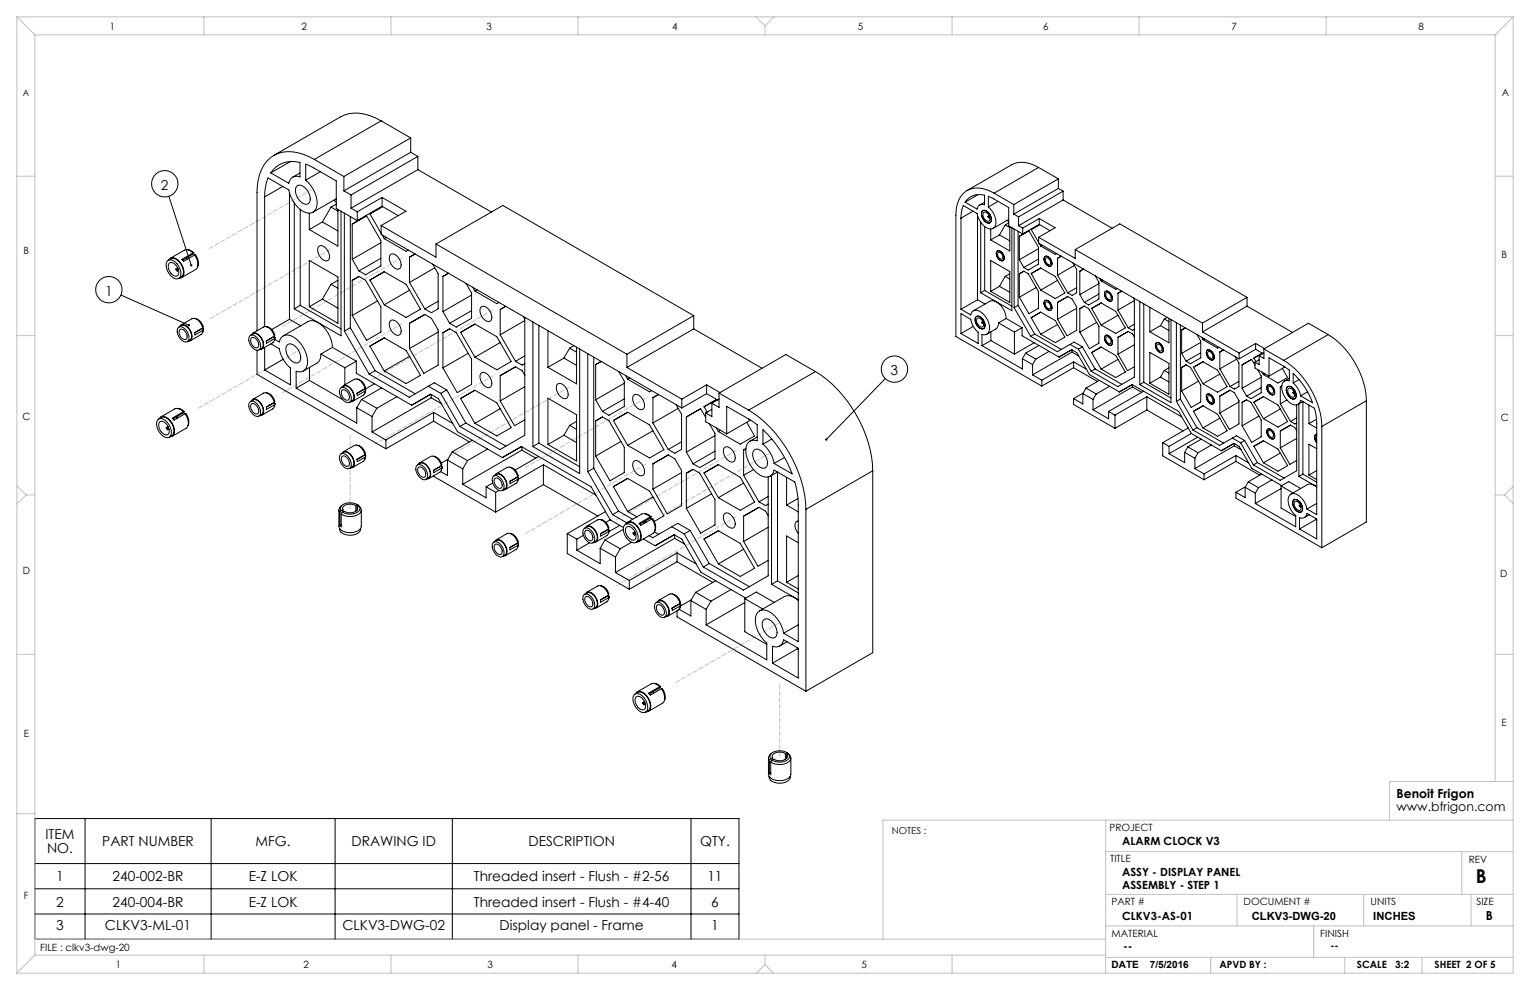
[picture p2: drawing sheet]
<svg xmlns="http://www.w3.org/2000/svg" width="432mm" height="279mm" viewBox="0 0 432 279" stroke-linecap="round" stroke-linejoin="round" font-family="sans-serif">
<g fill="none" stroke="#000" stroke-width=".28">
<path d="M107.6 34.1a11.4 11.4 0 0 0-11.5-1.1l-18.8 10.9M107.6 34.1l-18.9 10.9M107.6 34.1l8.3 4.8M115.9 38.9l-18.8 10.9M115.9 38.9v4.1M47.6 55.4l6.4 19.5M74.7 55.6v36.6M77.1 47.9a7.3 7.3 0 0 1 7.6-2.1v4.1a2.22 2.22 0 0 0-3.2 1.8l-5.1-2.9zM79.8 52.6l-5.1 3M81.7 54.4v35.7M82 45.6l-5.6 3.2M83 57.3v29.9"/>
<path d="M83.8 52.5a2.39 2.39 0 0 1 3.1 1.5 2.61 2.61 0 0 1 0 3.6 2.85 2.85 0 0 1-3.1-2.1 2.82 2.82 0 0 1 0-3zM84.7 48.8l-2.1 1.2M84.7 59.1v27.1M86.3 50.8v-4.5l2.1 1 6.5 3.8v7.7l5.9 3.5M86.3 50.8a8.1 8.1 0 0 1 2.9 8.1 2.4 2.4 0 0 1-3.7 .7 9 9 0 0 1-4-6l-5.8-3.4a13.8 13.8 0 0 0-1 5.4M88.7 45a11.4 11.4 0 0 0-11.4-1.1 11.4 11.4 0 0 0-4.8 10.4v39.1M88.7 45l8.4 4.8M90.4 48.5l-4.1 2.3M93.4 58.5l-2.4 4.2M93.4 58.5l2 1.1M94.1 56.5l.8 .5M94.9 56.1l-6.6 3.8"/>
<path d="M94.9 57.6l-1.5 .9M95.4 59.1v10.4l-8.1-4.7M96.2 59.6v35.2l-6.4-3.8M97.1 49.8v4.1M97.1 53.9l2 1.1M99.1 58.8l1.7 1M99.1 55v3.8M100.8 59.8v2.5M107.8 55.7l-7 4.1M107.8 55.7l6.8 3.9-7 4.1M107.8 55.7v2.5M107.8 58.2l-7 4.1"/>
<path d="M107.8 58.2l4.6 2.7M108 58.3l-3.6 2.1 3.2 5.4M115.9 43l2 1.1M115.9 43l-18.8 10.9M117.9 47.9l20.8 11.9M117.9 47.9l-18.8 10.9M117.9 44.1l-18.8 10.9M117.9 44.1v3.8M272.8 56.4a4.9 4.9 0 0 1 5.1-1.3v2.7a1.48 1.48 0 0 0-2.1 1.2l-3.4-1.9zM274.6 59.6l-3.4 2M276.1 54.9l-3.7 2.2M277.3 59.5a2.17 2.17 0 0 1 2.5 2.5 .97 .97 0 0 1-.7 1 .97 .97 0 0 1-1.2-.6l-.8-1.3a1.48 1.48 0 0 1 .2-1.6z"/>
<path d="M277.3 59.5a2.19 2.19 0 0 1 2.5 2.5 .97 .97 0 0 1-.8 1 .97 .97 0 0 1-1.1-.6l-.8-1.4a1.43 1.43 0 0 1 .2-1.5zM277.5 59.4h-.1M277.9 57.1l-1.4 .8M278.9 58.4v-3l5.8 3.2v5.2l3.9 2.2M278.9 58.4a4.8 4.8 0 0 1 1.7 5.8 1.96 1.96 0 0 1-2.7-.3l-1.4-1.6-.7-2-3.9-2.3-.5 1.7-.2 1.9M280.5 54.5a7.3 7.3 0 0 0-8.3-.2 8 8 0 0 0-2.4 6.4v34.3l24.2 14M280.5 54.5l5.6 3.2M281.7 56.8l-2.8 1.6M286.1 57.7v2.7M293.1 47.3a7.6 7.6 0 0 0-7.6-.8l-12.6 7.3M293.1 47.3l5.6 3.2M293.1 47.3l-12.6 7.2"/>
<path d="M298.7 53.2l1.3 .8M298.7 50.5l-12.6 7.2M298.7 53.2l-12.6 7.2M298.7 50.5v2.7M300 56.4l-12.5 7.3M300 56.4l13.9 8M300 54l-12.5 7.2M300 54v2.4M47.4 73.5a2.44 2.44 0 0 1 3 1.6 2.55 2.55 0 0 1 0 3.5 2.91 2.91 0 0 1-3.1-2 2.75 2.75 0 0 1 .1-3.1zM47.5 73.4a2.04 2.04 0 0 1 3.2 .6 3.5 3.5 0 0 1 .8 3.9l-1 .7M47.7 73.3a1.52 1.52 0 0 1 2.5 .1 4.3 4.3 0 0 1 1.5 4.6l-.4 .3-.7 .2M47.7 74.3a1.83 1.83 0 0 1 2.5 1.5 1.44 1.44 0 0 1-.5 2.2 2.76 2.76 0 0 1-2-3.7z"/>
<path d="M50.1 75.6l-.5 .3 .4 .6 .4-.2M50.3 75.9l-.6 .3M52.6 72.8l.1 .4M53 70.5l1.2 .4 .5 .5M54.4 71.4a2.17 2.17 0 0 0-2.4-.8l-3.9 2.3M54.4 71.4l-3.1 1.8 .5 .6 3.1-1.8M54.7 71.4l-.2 .3-3 1.7M54.7 71.4h-.3M54.9 72a3.1 3.1 0 0 1 .3 4.1l-3.9 2.2M54.9 72l.3-.1a3.3 3.3 0 0 1 .6 3.4M87.3 73.5l8.1 4.7v13l-8.1-4.6zM87.3 60.2v4.6"/>
<path d="M90.1 69.4a2.26 2.26 0 0 1 2.6 1.8 1.83 1.83 0 0 1-.3 2.4 2.98 2.98 0 0 1-2.6-3.8zM91 62.7l-3.7 2.1M91 62.7l4.4 2.5M95.4 79.1l-2 1.1M97.2 60.2v33.2M98.9 61.1v31.4M99.4 73.2v-10l4.1-2.3 4 7v7.1l-4.3 2.5-1.9-1M99.4 79.1l1.9-1.1 1.9 1.1 4.3 7.5v7.1l-4 2.3-4.1-7zM99.4 73.2l1.9 3.3M104.4 79l4-2.3 6.2 3.6 4.1 7-4.1 2.3-6.2-3.6zM107.5 68.5l-8.1 4.7M107.5 72.9l-6.2 3.6"/>
<path d="M107.6 63.7l15.4 8.9v-3.7M107.6 63.7v2.4l84.8 49M107.8 66.3l.6 1.1M108.4 67.4l6.2 3.5 .6-.3M109.1 67l-.7 .4M110.3 71.8a2.26 2.26 0 0 1 2.6 1.7 1.83 1.83 0 0 1-.3 2.4 2.98 2.98 0 0 1-2.6-3.8zM115.6 79.7l4.3 7.5M117.1 71.7l-1.5 .9v7.1M122.1 74.5l1.6 2.7v10l-1.9 1.1-1.9-1.1M122.7 75.6l-7.1 4.1M123 68.9l53.9 31.1M123 68.9l18.9-10.9 53.9 31.1"/>
<path d="M126.6 77.1l-1.6 .9v9.9M131.5 80l1.6 2.7v7.1l-4.3 2.5-1.9-1.1M271.2 61.6v25.7M275.9 60.8v23.8M276.8 62.7v19.9M277.6 60a1.55 1.55 0 0 1 1.7 2.2 1.01 1.01 0 0 1-1.6-.7l-.3-.8zM277.9 63.9v18.1M279.2 60.9l-.4 .2 .3 .4 .2-.2M279.4 62.8v.1M279.6 73.5l5.4 3.1v8.7l-5.4-3.1zM279.6 64.6v3.1M281.5 70.8a1.88 1.88 0 0 1 1.7 2.6 1.7 1.7 0 0 1-2-2.1z"/>
<path d="M281.7 71.2a1.2 1.2 0 0 1 1.2 .7 1.2 1.2 0 0 1-.2 1.3 1.31 1.31 0 0 1-1-2zM282.1 66.3l-2.5 1.4M282.1 66.3l2.9 1.7M283.7 63.5l-1.6 2.8M283.7 63.5l1.3 .7M283.7 78l-1.6 2.8M283.7 78l1.3 .8M284.2 62.2l.5 .3M284.7 61.9l-4.4 2.6M284.7 62.9l-1 .6M285 63.9v6.9l-5.4-3.1M285 77.3l-1.3 .7"/>
<path d="M285.6 64.3v23.4l-8.8-5.1M286.1 60.4l1.4 .8M286.2 64.6v22.2M287.3 65.3v20.9M287.5 63.7l1.1 .7M287.5 61.2v2.5M287.7 77.3l1.3-.8 1.2 .8 2.9 4.9v4.8l-2.7 1.6-2.7-4.7zM287.7 73.3v-6.6l2.7-1.6 2.7 4.7v4.8l-2.9 1.6-1.2-.7M287.7 73.3l1.3 2.2M288.6 64.4v1.6M291 77.2l2.7-1.5 4.1 2.3 2.7 4.7-2.7 1.6-4.1-2.4zM293.1 70.2l-5.4 3.1"/>
<path d="M293.1 73.1l-4.1 2.4M293.1 67v1.6l56.6 32.7M293.1 67l10.3 5.9v-2.5M293.3 63.3l3.1 1.8M293.3 61.7l-4.7 2.7M293.3 61.7l4.5 2.6-4.7 2.7M293.3 61.7v1.6M293.3 63.3l-4.7 2.7M293.3 68.7l.4 .7M293.4 63.4l-2.4 1.4 2.1 3.6M293.7 69.4l4.1 2.4 .4-.2M294.1 69.2l-.4 .2"/>
<path d="M294.9 72.4a1.88 1.88 0 0 1 1.8 2.6 1.7 1.7 0 0 1-2-2.1zM295.2 72.8a1.2 1.2 0 0 1 1.1 .6 1.2 1.2 0 0 1-.1 1.3 1.31 1.31 0 0 1-1-1.9zM298.5 77.7l2.8 5M298.5 79.1l-4.8 2.8M299.5 72.3l-1 .6v4.8M302.8 74.2l1.1 1.8v6.6l-1.3 .8-1.3-.7M303.2 74.9l-4.7 2.8M303.4 70.4l36 20.8M303.4 70.4l12.6-7.2 35.9 20.7M305.8 75.9l-1.1 .6v6.7M309.1 77.8l1 1.8v4.8l-2.8 1.7-1.3-.7M310.4 78.6l.4 .7"/>
<path d="M310.8 79.3l4.1 2.4 .4-.3M311.2 79l-.4 .3M34.1 83.3l19.2 8.5M50.4 92.3a2.26 2.26 0 0 1 2.7 1.8 1.84 1.84 0 0 1-.4 2.4 2.98 2.98 0 0 1-2.5-3.8zM50.5 92.3a1.82 1.82 0 0 1 2.9 .7 2.05 2.05 0 0 1-.5 3.4M50.7 92.2a1.08 1.08 0 0 1 1.8-.3 3.4 3.4 0 0 1 1.4 4.1l-.8 .3M50.8 93a1.96 1.96 0 0 1 1.8 2.7 1.58 1.58 0 0 1-2-1.5l-.1-.5zM51.1 91.7l3.1-1.8a2.41 2.41 0 0 1 2.8 1.9l.2 .8M54.9 89.9a2.59 2.59 0 0 1 2.3 2.7M55.9 93.3h.1M57.2 92.6l-2.3 1.3 .1 .6 2.3-1.3M57.3 93.2l-.4 1.1-3.2 1.9"/>
<path d="M57.4 92.9l-.2 .9M57.4 92.9l-.4-.2-2 1.2M57.4 92.9l-.1 .3M70.6 94.7a2.26 2.26 0 0 1 2.7 1.7 1.84 1.84 0 0 1-.4 2.4 2.98 2.98 0 0 1-2.5-3.8zM70.7 94.6a1.82 1.82 0 0 1 3 .8 2.05 2.05 0 0 1-.6 3.4M70.9 94.5a1.08 1.08 0 0 1 1.8-.2 3.4 3.4 0 0 1 1.4 4l-.8 .3M71 95.3a1.96 1.96 0 0 1 1.8 2.7 1.57 1.57 0 0 1-2-1.5l-.1-.5zM71.3 94.1l3.1-1.8a2.41 2.41 0 0 1 2.8 1.8l.2 .8M72.5 98.9v6.8l36.4 21M74.7 98v6.4M75.2 92.2a2.59 2.59 0 0 1 2.2 2.7M76.1 95.6l.1 .1"/>
<path d="M76.5 97l2.3 1.4a9.3 9.3 0 0 0 3.2 5.5v4.7l-7.3-4.2M76.7 95.3h.1M77.4 94.9l-2.2 1.3v.7l2.3-1.3M77.5 95.6l-.4 1-3.2 1.9M77.5 95.8l1.3 .7a2.36 2.36 0 0 1 1.6-1.9 2.36 2.36 0 0 1 2.4 .5 8.1 8.1 0 0 1 3.7 8.6 2.15 2.15 0 0 1-2.9 1.1v4.7M77.6 95.2l-.2 .9M77.6 95.2l-.4-.1-2 1.1M77.6 95.2l-.1 .4M81.1 97.3a2.39 2.39 0 0 1 3.1 1.5 2.61 2.61 0 0 1 0 3.6 2.85 2.85 0 0 1-3.1-2.1 2.82 2.82 0 0 1 0-3zM81.7 90.1l3.2 1.8M81.7 90.1l-5 2.9M83 87.2l6.8 3.8"/>
<path d="M84.7 86.2l11.5 6.6M84.7 86.2l-1.7 1M89.8 91a8.9 8.9 0 0 1 4 7M89.8 91a2.93 2.93 0 0 0-2.9-.2l-7 4M90.6 99.9a2.93 2.93 0 0 1-1.2 2.6l-3.8 2.2M90.6 99.9l6.7 3.9M91 84.4l-3.7 2.2M91 84.4l4.4 2.6M93.4 80.2l-2.4 4.2M93.4 80.2l2 1.2M93.8 98l6.8 3.9M93.8 98l-3.2 1.9"/>
<path d="M97.2 93.4l7 12.2M98.9 92.5l7 12.1M98.9 92.5l-1.7 .9M104.4 97.7l4-2.3 6.2 3.5 4.1 7-4.1 2.4-6.2-3.6zM106.5 84.9l-7.1 4.1M110.3 90.4a2.26 2.26 0 0 1 2.6 1.8 1.83 1.83 0 0 1-.3 2.4 2.98 2.98 0 0 1-2.6-3.8zM115.6 91.2l4.3-2.5 1.9 1.1 1.9 3.3v9.9l-4.1 2.4-4-7zM115.6 81.9l-7.2 4.1M123.7 85l-3.8 2.2M123.7 93.7l-8.1 4.7M125 93.9l1.9-1.1 1.9 1.1 4.3 7.5v7.1l-4.1 2.3-4-7zM125 87.9l1.9 3.3"/>
<path d="M130 93.8l4-2.3 6.2 3.5 4.1 7-4.1 2.4-6.2-3.6zM132.1 99.7l-7.1 4.1M133.1 83.3l-8.1 4.6M133.1 87.7l-6.2 3.5M133.4 81.1l.6 1M134 82.1l6.2 3.6 .6-.4M134.6 81.8l-.6 .3M135.9 86.5a2.26 2.26 0 0 1 2.6 1.8 1.83 1.83 0 0 1-.3 2.4 2.98 2.98 0 0 1-2.6-3.8zM141.2 94.5l4.3 7.5M141.2 96.7l-7.2 4.1M142.7 86.4l-1.5 1v7.1M147.7 89.3l.4 .7"/>
<path d="M148.1 89.6v33.2l-7 4.1-11.3-6.5M148.1 90.5l-6.9 4M150.4 90.9v35.1M152.1 91.8v33.3M154.6 93.3v10.4M160.8 98.3l-1.6 2.8M160.8 98.3l1.9 1.1M162 97.6l-1.2 .7M162.7 98v10.3l-8.1-4.6M163.6 98.5v35.2l-13.2-7.7M165.9 99.8v33.3M176.9 100v3.7"/>
<path d="M195.8 92.8l-18.9 10.9M195.8 92.8l19.3 11.1M195.8 89.1l-18.9 10.9M195.8 89.1v3.7M271.2 87.3l2.8 1.6a1.74 1.74 0 0 1 1.3-1.4 1.74 1.74 0 0 1 1.8 .8 4.9 4.9 0 0 1 1.7 5.7 1.49 1.49 0 0 1-1.7 .4v3.2M271.2 88.5l2.8 1.6a6.2 6.2 0 0 0 2.1 3.7v3.1l-4.9-2.8zM274.7 87.7l4.7-2.7a2.88 2.88 0 0 1 3.4 1.6l.7 1.3 .5 2M274.7 92.1l-3.5 2M275.5 89.4a2.17 2.17 0 0 1 2.5 2.4 .97 .97 0 0 1-.7 1.1 .97 .97 0 0 1-1.2-.6l-.8-1.4a1.48 1.48 0 0 1 .2-1.5zM275.5 89.4a2.19 2.19 0 0 1 2.5 2.5 .97 .97 0 0 1-.8 1 .97 .97 0 0 1-1.1-.6l-.8-1.4a1.43 1.43 0 0 1 .2-1.5zM275.7 89.3h-.1M275.8 89.9a1.55 1.55 0 0 1 1.7 2.1 1.01 1.01 0 0 1-1.6-.6l-.3-.9z"/>
<path d="M275.9 84.6l2.1 1.2M275.9 84.6l-4.7 2.7M277.1 97.6l11.4 6.5v-2.9M277.4 90.8l-.4 .2 .3 .4 .3-.2M277.6 92.7h.1M277.9 82l7.7 4.4M277.9 82l-1.1 .6M279.6 96.1l6.7 3.8M279.6 96.1l-2.5 1.5M279.6 93.7v2.4M281.8 91.1l-.2 1-.4 .6-2.7 1.6M281.8 91.1l4.5 2.6"/>
<path d="M282.1 80.8l-2.5 1.4M282.1 80.8l2.9 1.7M284 89.9l4.5 2.6M284 89.9l-2.2 1.2M286.2 86.8l4.7 8.1M286.3 93.7v6.2M287.3 86.2l4.7 8.1M287.3 86.2l-1.1 .6M288.5 92.5v2.3l10.4 6 3.6-2.1 1.4 .8 3.6 6.2 8.4 4.9 3.6-2.1 13.1 7.6 3.6 6.2M288.5 92.5l-2.2 1.2M289.4 99.7l2.9 1.6M289.4 99.7l-.9 1.5"/>
<path d="M290.9 94.9l7.5 4.4 3.6-2.1M291 89.7l2.7-1.6 4.1 2.4 2.7 4.6-2.7 1.6-4.1-2.4zM291.9 96.7l-5.6 3.2M292 94.3l7.5 4.3M292 94.3l-1.1 .6M292.4 81.1l-4.7 2.8M293.2 97.5l-3.8 2.2M294.9 84.8a1.88 1.88 0 0 1 1.8 2.6 1.7 1.7 0 0 1-2-2.1zM295.2 85.2a1.2 1.2 0 0 1 1.1 .7 1.2 1.2 0 0 1-.1 1.3 1.31 1.31 0 0 1-1-2zM296.1 99.2l-3.8 2.1M298.5 85.4l2.8-1.7 1.3 .7 1.3 2.2v6.6l-2.7 1.6-2.7-4.7zM298.5 91.6l-4.8 2.7"/>
<path d="M302 97.2l2.3 1.3M302 97.2l1.1-.7 2.4 1.4M302.5 99.4l1.9 1.1M302.5 99.4l-11.1 6.4M302.5 98.7v.7M303.9 87l-5.4 3.1M303.9 81.2l-2.6 1.5M304.3 98.5l3.6 6.3M304.7 87.1l1.3-.7 1.3 .7 2.8 5v4.7l-2.7 1.6-2.7-4.7zM304.7 83.2l1.3 2.2M305.5 97.9l-1.2 .6M305.5 97.9l3.6 6.2"/>
<path d="M308.1 87.1l2.7-1.6 4.1 2.4 2.7 4.6-2.7 1.6-4.1-2.4zM308.1 99.5l2.7-1.6 4.1 2.4 2.7 4.7-2.7 1.5-4.1-2.3zM309.5 91l-4.8 2.7M310.1 80l-5.4 3.2M310.1 83l-4.1 2.4M312 82.2a1.88 1.88 0 0 1 1.8 2.6 1.7 1.7 0 0 1-2.1-2zM312 94.7a1.88 1.88 0 0 1 1.8 2.6 1.7 1.7 0 0 1-2.1-2.1zM312 82.2a1.88 1.88 0 0 1 1.8 2.6 1.7 1.7 0 0 1-2.1-2.1zM312.3 82.6a1.2 1.2 0 0 1 1.1 .7 1.2 1.2 0 0 1-.1 1.3 1.31 1.31 0 0 1-1-2zM312.3 95.1a1.2 1.2 0 0 1 1.1 .6 1.2 1.2 0 0 1-.1 1.3 1.31 1.31 0 0 1-1-1.9zM315.5 100l2.7 4.6 2-1.1M315.5 87.5l2.9 5"/>
<path d="M315.5 89l-4.7 2.7M316.6 82.2l-1.1 .6v4.7M318.4 92.5l1.2 .7 .6-.3M319.9 84.1l.3 .4M320.2 97.3l-4.7 2.7M320.2 84.2v22.2l-4.7 2.7-7.6-4.3M320.2 95.1l-.6-.8-1.2-.8-2.9 1.7v4.8M320.2 84.8l-4.7 2.7M320.2 91.5l-1.8 1M321.7 85.1v23.4M322.8 85.8v22.1M324.5 99.4l5.4 3.2v8.7l-5.4-3.1z"/>
<path d="M324.5 86.7v6.9M326.4 96.7a1.88 1.88 0 0 1 1.7 2.7 1.7 1.7 0 0 1-2-2.1zM326.6 97.2a1.2 1.2 0 0 1 1.2 .6 1.2 1.2 0 0 1-.2 1.3 1.31 1.31 0 0 1-1-1.9zM327.5 91.9l-3 1.7M327.5 91.9l2.4 1.4M328.6 90l-1.1 1.9M328.6 90l1.3 .8M329.4 89.6l-.8 .4M329.9 89.9v6.8l-5.4-3.1M330.5 90.2v23.4l-8.8-5.1M332 91.1v22.2M333.1 91.7v20.9"/>
<path d="M333.5 99.7l1.3 2.2M334.5 92.5l-1 .6v6.6M337.8 94.4l1.1 1.8v4.8l-2.9 1.7-1.2-.8M338.9 96.6l-5.4 3.1M338.9 99.6l-4.1 2.3M339.1 95.2l.4 .7M339.4 93.7l10.3 5.9M339.4 91.2v2.5M339.5 95.9l4.1 2.3 .4-.2M339.9 95.6l-.4 .3M340.7 98.8a1.88 1.88 0 0 1 1.8 2.6 1.7 1.7 0 0 1-2-2.1zM341 99.2a1.2 1.2 0 0 1 1.1 .7 1.2 1.2 0 0 1-.1 1.3 1.31 1.31 0 0 1-1-2z"/>
<path d="M345.3 98.7l-1 .6v4.8M349.7 99.6v1.7M351.9 86.4l-12.5 7.3M351.9 86.4l12.9 7.4M351.9 83.9l-12.5 7.3M351.9 83.9v2.5M354.4 96.9l-4.7 2.7M354.4 96.9l2.5 1.5M354.4 96.9v1.7M354.4 98.6l-4.7 2.7M354.4 98.6l2 1.2M356.3 99.7l-2.4 1.4 .6 1"/>
<path d="M356.7 98.5v2.7l-1.3-.8M356.7 98.5l5.6 3.2M356.7 99.6l-1.3 .8M374.8 94.4a23.8 23.8 0 0 1 10.8 18.7M374.8 94.4l-12.5 7.3M374.8 94.4l-5.5-3.2-12.6 7.3M44.7 118.3a2.44 2.44 0 0 1 3 1.6 2.55 2.55 0 0 1 0 3.5 2.91 2.91 0 0 1-3.1-2 2.75 2.75 0 0 1 .1-3.1zM44.8 118.2a2.04 2.04 0 0 1 3.2 .6 3.5 3.5 0 0 1 .8 3.9l-1 .7M45 118.1a1.52 1.52 0 0 1 2.5 .1 4.3 4.3 0 0 1 1.5 4.6l-.4 .3-.7 .2M45 119.1a1.83 1.83 0 0 1 2.5 1.5 1.44 1.44 0 0 1-.5 2.2 2.76 2.76 0 0 1-2-3.7zM49.9 117.6l.1 .4M50.3 115.3l1.2 .4 .5 .5"/>
<path d="M51.8 116.2a2.17 2.17 0 0 0-2.4-.8l-4 2.3M51.8 116.2l-3.2 1.8 .5 .6 3.1-1.8M52 116.2l-.2 .3-3 1.7M52 116.2h-.2M52.2 116.8a3.1 3.1 0 0 1 .3 4.1l-3.9 2.2M52.2 116.8l.3-.1a3.3 3.3 0 0 1 .6 3.4M70.6 113.3a2.26 2.26 0 0 1 2.7 1.8 1.84 1.84 0 0 1-.4 2.4 2.98 2.98 0 0 1-2.5-3.8zM70.7 113.3a1.82 1.82 0 0 1 3 .7 2.05 2.05 0 0 1-.6 3.4M70.9 113.2a1.08 1.08 0 0 1 1.8-.3 3.4 3.4 0 0 1 1.4 4.1l-.8 .3M71 114a1.96 1.96 0 0 1 1.8 2.7 1.57 1.57 0 0 1-2-1.5l-.1-.5zM71.3 112.7l3.1-1.8a2.41 2.41 0 0 1 2.8 1.9l.2 .8M75.2 110.9a2.59 2.59 0 0 1 2.2 2.7"/>
<path d="M76.1 114.3h.1M77.4 113.6l-2.2 1.3v.6l2.3-1.3M77.5 114.2l-.4 1.1-3.2 1.9M77.6 113.9l-.2 .9M77.6 113.9l-.4-.2-2 1.2M77.6 113.9l-.1 .3M79.9 101.4l-5.2 3M83.6 109.5l17.1 9.9v-4.3M87.4 107.4l9.3 5.4M87.4 107.4l-3.8 2.1M87.4 103.7v3.7M96.2 109.4a2.26 2.26 0 0 1 2.7 1.8 1.84 1.84 0 0 1-.4 2.4 2.98 2.98 0 0 1-2.5-3.8z"/>
<path d="M96.3 109.4a1.82 1.82 0 0 1 2.9 .7 2.05 2.05 0 0 1-.5 3.4M96.5 109.3a1.08 1.08 0 0 1 1.8-.3 3.4 3.4 0 0 1 1.4 4.1l-.8 .3M96.6 110.1a1.96 1.96 0 0 1 1.8 2.7 1.57 1.57 0 0 1-2-1.5l-.1-.5zM96.9 108.8l3.1-1.7a2.41 2.41 0 0 1 2.8 1.8l.2 .8M97.3 103.8v4.8M100.6 101.9v3.4l15.6 9.1 5.4-3.1 2.1 1.2 5.4 9.3 12.7 7.3 5.4-3.1 19.6 11.4 5.4 9.3M100.6 101.9l-3.3 1.9M100.7 115.1l4.3 2.5M100.7 107a2.59 2.59 0 0 1 2.3 2.7M101.7 110.4h.1M102 112.7l4.3 2.5M102 112.7l-1.3 2.4"/>
<path d="M103 109.7l-2.3 1.3 .1 .6 2.3-1.3M103.1 110.3l-.4 1.1-3.2 1.9M103.2 110l-.2 .9M103.2 110l-.4-.2-2 1.2M103.2 110l-.1 .3M104.2 105.6l11.3 6.5 5.4-3.1M105 117.6v4.3M105.7 108.3l-2.7 1.6M105.9 104.6l11.3 6.5M105.9 104.6l-1.7 1M106.3 115.2l-1.3 2.4M107.7 109.5l-5.7 3.2"/>
<path d="M112 112l-5.7 3.2M115.6 100.6l-7.2 4.1M120.9 109l3.5 2M120.9 109l1.7-1 3.5 2.1M121.7 112.3l2.8 1.6M121.7 112.3l-16.7 9.6M121.7 111.3v1M122.4 116.4l5.4 3.1M122.4 118.9l10.1 5.8M122.4 116.4v2.5M122.4 116.4l-13.5 7.8M122.4 118.9l-13.5 7.8"/>
<path d="M124.4 111l5.4 9.4M126.1 110.1l5.4 9.3M126.1 110.1l-1.7 .9M130 112.5l4-2.4 6.2 3.6 4.1 7-4.1 2.3-6.2-3.5zM131.5 119.4l11.3 6.5M131.5 119.4l-1.7 1M135.9 105.2a2.26 2.26 0 0 1 2.6 1.8 1.83 1.83 0 0 1-.3 2.4 2.98 2.98 0 0 1-2.6-3.9zM141.2 113.1l4 7 2.9-1.6M141.2 115.4l-7.2 4.1M145.5 102l1.8 1 .8-.4M148.1 105.9l-.8-1.3-1.8-1.1-4.3 2.5v7.1M148.1 100.5l-2.6 1.5"/>
<path d="M148.1 109.1l-6.9 4M154.6 112.4l8.1 4.6v13.1l-8.1-4.7zM157.4 108.3a2.26 2.26 0 0 1 2.7 1.8 1.83 1.83 0 0 1-.4 2.4 2.98 2.98 0 0 1-2.5-3.9zM159.2 101.1l-4.6 2.6M159.2 101.1l3.5 2M162.7 118.9l-1.9 1.1M167.6 100.8v31.3M168.1 118.8l1.9-1.1 1.9 1.1 4.3 7.4v7.2l-4.1 2.3-4-7zM168.1 112.8l1.9 3.3M169.7 102l-1.6 .9v9.9M173.1 118.7l4-2.3 6.2 3.5 4.1 7-4.1 2.4-6.2-3.6zM174.6 104.9l1.6 2.7v7.1l-4.3 2.5-1.9-1.1"/>
<path d="M176.2 108.2l-8.1 4.6M176.2 112.6l-6.2 3.5M176.5 106l.6 1M176.9 103.7l15.5 8.9M177.1 107l6.2 3.6 .6-.4M177.8 106.7l-.7 .3M179 111.4a2.26 2.26 0 0 1 2.6 1.8 1.83 1.83 0 0 1-.3 2.4 2.98 2.98 0 0 1-2.6-3.9zM184.3 119.4l4.3 7.5M185.8 111.3l-1.5 .9v7.2M190.8 114.2l1.6 2.7v9.9l-2 1.1-1.8-1M191.4 115.3l-7.1 4.1M192.4 112.6v2.5"/>
<path d="M199.2 116.5v2.5l5.9 3.4M199.2 117.8l-1.5-2.5-4 2.4v9.9M199.4 108.6l-7 4M199.4 108.6l3.8 2.2M199.4 108.6v2.5M199.4 111.1l-7 4M199.4 111.1l3.1 1.8M200.2 119.6l1.6 2.7v7.2l-4.3 2.5-1.9-1.1M200.9 113.8v3.7l-1.7-1M200.9 115.5l-1.7 1M202.3 112.7l-3.6 2.1 .9 1.5M202.9 110.9v4.1l-2-1.2"/>
<path d="M202.9 110.9l8.4 4.9M202.9 112.6l-2 1.2M210.7 119.2l2.3 3.8-4.1 2.4-6.2-3.6M211.3 115.8a35.7 35.7 0 0 1 16.1 28M211.8 118.6l-6.7 3.8M230.1 104.9a35.7 35.7 0 0 1 16.2 28M230.1 104.9l-18.8 10.9M230.1 104.9l-8.3-4.8-18.9 10.8M249.9 106.8l-16.7 17.2M288.5 101.2l2.9 1.7M291.4 105.8l2.6 1.5M291.4 102.9v2.9"/>
<path d="M292.3 101.3l-.9 1.6M294 107.3v1.7M303 102.1l-9 5.2M303 112.5v1.6l11.7 6.8M303 102.1l3.6 2.1M303 103.8l6.7 3.9M303 102.1v1.7M303 103.8l-9 5.2M305.6 111.1l2.9 1.6M305.6 111.1v2.9l-2.6-1.5M305.7 110.9l-2.7 1.6M306.5 109.5l2.9 1.7"/>
<path d="M306.5 109.5l-.9 1.6M308.5 115.7l4.4 2.5v-2.1M308.5 112.7v3M309.1 104.1l7.5 4.4M309.1 104.1l-1.2 .7M309.4 111.2l-.9 1.5M310.3 107.4l-3.8 2.1M312.9 116.1l1.8 1.1M313.1 109l-3.7 2.2M314.7 117.2v3.7M315.5 101.4l-4.7 2.8M319.6 109.2l2.6 1.5"/>
<path d="M319.6 108.6v.6M319.6 109.2l-11.1 6.5M322.8 110.4l-9.9 5.7M322.8 107.9l7.7 4.4M322.8 107.9l-1.1 .6M323.7 112l9.8 5.7M323.7 112l-9 5.2M323.7 112v3.7M323.7 115.7l10.2 5.9M323.7 115.7l-9 5.2M327.5 106.4l-3 1.8M327.5 106.4l2.4 1.4"/>
<path d="M328.6 104.6l-1.1 1.8M328.6 104.6l1.3 .7M329.9 103.8l-1.3 .8M332 113.3l4.7 8.1M333.1 112.6l4.7 8.1M333.1 112.6l-1.1 .7M333.5 103.7l1.3-.7 1.2 .7 2.9 5v4.7l-2.7 1.6-2.7-4.7zM336.8 103.6l2.7-1.5 4.1 2.4 2.7 4.6-2.7 1.6-4.1-2.4zM336.8 116.1l2.7-1.6 4.1 2.4 2.7 4.7-2.7 1.5-4.1-2.3zM338.2 107.6l-4.7 2.7M340.7 111.3a1.88 1.88 0 0 1 1.8 2.6 1.7 1.7 0 0 1-2-2.1zM341 111.7a1.2 1.2 0 0 1 1.1 .6 1.2 1.2 0 0 1-.1 1.3 1.31 1.31 0 0 1-1-1.9z"/>
<path d="M344.3 111.8l2.8-1.7 1.3 .7 1.3 2.2v6.7l-2.7 1.5-2.7-4.7zM344.3 104.1l2.8 5M344.3 118l-4.8 2.8M344.3 105.6l-4.8 2.7M348.6 100.7l1.1 1.8v6.6l-1.3 .7-1.3-.7M349 101.4l-4.7 2.7M349.7 107.6l-2.6 1.5M349.7 113.4l-5.4 3.1M350.5 113.6l1.3-.8 1.3 .7 2.8 5v4.8l-2.7 1.5-2.7-4.6zM350.5 109.6l1.3 2.2M353.9 113.5l2.7-1.6 4.1 2.4 2.7 4.7-2.7 1.5-4.1-2.3zM354.2 102.2v1.7l3.9 2.3"/>
<path d="M354.2 103.1l-1-1.7-2.7 1.6v6.6M354.9 104.3l1 1.8v4.7l-2.8 1.7-1.3-.7M355.3 117.4l-4.8 2.8M355.4 100.4v2.5l-1.2-.7M355.4 101.5l-1.2 .7M355.9 106.5l-5.4 3.1M355.9 109.4l-4.1 2.4M356.2 105l.4 .7M357 105.5l-.4 .2M357.8 108.7a1.88 1.88 0 0 1 1.8 2.6 1.7 1.7 0 0 1-2.1-2.1zM358.1 109.1a1.2 1.2 0 0 1 1.1 .6 1.2 1.2 0 0 1-.1 1.3 1.31 1.31 0 0 1-1-1.9zM358.1 106.2v-5.2l5.8 3.5v3a1.74 1.74 0 0 0-1.9 .5 1.74 1.74 0 0 0-.2 1.9 4.9 4.9 0 0 0 4.1 4.4 1.49 1.49 0 0 0 1.2-1.3l3.9 2.2 .6 3.8v26.3l-2.7-1.6"/>
<path d="M361.3 114l2.9 4.9M361.3 115.4l-4.7 2.8M361.7 109l-.4 .2v4.8M361.9 104l1.5 2.5-2.7 1.6-4.1-2.4M362.3 101.7a23.8 23.8 0 0 1 10.7 18.7M362.6 103.6l-4.5 2.6M363.2 112.9l-1.9 1.1M363.3 109.2a2.17 2.17 0 0 1 2.5 2.4 .97 .97 0 0 1-.7 1.1 .97 .97 0 0 1-1.1-.6l-.9-1.4a1.48 1.48 0 0 1 .2-1.5zM363.4 109.2a2.19 2.19 0 0 1 2.4 2.5 .97 .97 0 0 1-.8 1 .97 .97 0 0 1-1.1-.6l-.8-1.4a1.43 1.43 0 0 1 .3-1.5zM363.5 109.1h-.1M363.6 109.7a1.55 1.55 0 0 1 1.7 2.1l-.1 .2a1.66 1.66 0 0 1-1.6-2.3zM363.9 106.7l-1.4 .8"/>
<path d="M364.2 118.9l1.2 .8 .5-.3M365 108.1a6.2 6.2 0 0 1 2.1 3.6M365 108.1v-2.7a22.1 22.1 0 0 1 5.5 8.3l-3.4-2M365.2 110.5l-.4 .3 .3 .4 .3-.2M365.5 112.5h-.1M365.9 114.3v18.6l-4.6 2.7-7.6-4.4M365.9 117.9l-1.7 1M366.6 114v20.5M366.6 107.1l-1.6 1M367.7 113.3l-1.4 .8M367.7 113.3v20.5M369 110.6l-1.9 1.1"/>
<path d="M369.4 114.3v5.3M369.4 119.6l2.2 1.2M371.6 118.3l-2.2 1.3M385.6 113.1l-12.6 7.3M385.6 113.1v34.2l-12.6 7.3M47.5 120.4l-.6 .3 .4 .6 .4-.2M47.6 120.7l-.6 .3M96.2 128.1a2.26 2.26 0 0 1 2.7 1.7 1.84 1.84 0 0 1-.4 2.5 2.98 2.98 0 0 1-2.5-3.9zM96.3 128.1a1.82 1.82 0 0 1 2.9 .7 2.05 2.05 0 0 1-.5 3.4M96.5 127.9a1.08 1.08 0 0 1 1.8-.2 3.4 3.4 0 0 1 1.4 4.1l-.8 .3M96.6 128.7a1.96 1.96 0 0 1 1.8 2.7 1.57 1.57 0 0 1-2-1.4l-.1-.6zM96.9 127.5l3.1-1.8a2.41 2.41 0 0 1 2.8 1.9l.2 .7"/>
<path d="M100.7 125.6a2.59 2.59 0 0 1 2.3 2.7M101.7 129.1h.1M103 128.3l-2.3 1.3 .1 .7 2.3-1.3M103.1 129l-.4 1-3.2 1.9M103.2 128.7l-.2 .9M103.2 128.7l-.4-.2-2 1.2M103.2 128.7l-.1 .3M105 121.9l3.9 2.3M108.9 124.2v2.5M117.8 131.2a2.26 2.26 0 0 1 2.6 1.8 1.84 1.84 0 0 1-.3 2.4 2.98 2.98 0 0 1-2.6-3.9zM117.8 131.2a1.82 1.82 0 0 1 3 .7 2.05 2.05 0 0 1-.6 3.4M118.1 131a1.08 1.08 0 0 1 1.8-.2 3.4 3.4 0 0 1 1.4 4.1l-.8 .3"/>
<path d="M118.2 131.8a1.96 1.96 0 0 1 1.8 2.7 1.57 1.57 0 0 1-2.1-1.4v-.6zM118.5 130.6l3-1.8a2.41 2.41 0 0 1 2.8 1.9l.3 .7M122.3 128.7a2.59 2.59 0 0 1 2.3 2.7M122.4 134.3l17.5 10.2M123.3 132.2h.1M124.6 131.4l-2.3 1.3 .1 .7 2.2-1.3M124.6 132.1l-.3 1-3.3 2M124.8 131.8l-.2 .9M124.8 131.8l-.4-.2-2.1 1.2M124.8 131.8l-.2 .3M126.3 129.8v4.4l-2-1.1M126.3 129.8l4.3 2.5"/>
<path d="M126.4 129.6l-1.8 1.1M127.6 127.5l4.3 2.5M127.6 127.5l-1.3 2.3M130.6 136.7l6.6 3.8v-3.1M130.6 132.3v4.4M131.9 130l-1.3 2.3M133.3 124.2l-5.7 3.3M137.2 137.4l2.7 1.5M137.6 126.7l-5.7 3.3M139.1 136.3l-1.9 1.1M139.3 134.3a2.26 2.26 0 0 1 2.7 1.8 1.84 1.84 0 0 1-.4 2.4 2.98 2.98 0 0 1-2.5-3.9zM139.4 134.3a1.82 1.82 0 0 1 3 .7 2.05 2.05 0 0 1-.6 3.4"/>
<path d="M139.6 134.2a1.08 1.08 0 0 1 1.8-.3 3.4 3.4 0 0 1 1.4 4.1l-.8 .3M139.7 134.9a1.96 1.96 0 0 1 1.8 2.8 1.57 1.57 0 0 1-2-1.5l-.1-.6zM139.9 138.9v5.6M140 133.7l3.1-1.8a2.41 2.41 0 0 1 2.8 1.9l.2 .7M140.8 138.4l-.9 .5M143.8 131.9a2.59 2.59 0 0 1 2.3 2.6M144.8 135.3h.1M146.1 134.5l-2.2 1.4v.6l2.3-1.3M146.2 135.2l-.4 1.1-3.2 1.9M146.3 134.9l-.2 .9M146.3 134.9l-.4-.2-2 1.2M146.3 134.9l-.1 .3"/>
<path d="M147.3 127l3.9 2.3M147.3 126.1v.9M147.3 127l-16.7 9.7M152 128.8l-6.6 3.9M152.1 125.1l11.5 6.6M152.1 125.1l-1.7 .9M153.4 131.2l14.8 8.5M153.4 131.2l-7.1 4.1M153.4 131.2v5.6M153.4 136.8l15.3 8.8M153.4 136.8l-13.5 7.7M159.2 122.8l-4.6 2.6"/>
<path d="M159.2 122.8l3.5 2.1M160.8 120l-1.6 2.8M160.8 120l1.9 1.2M165.9 133.1l7 12.1M167.6 132.1l7 12.2M167.6 132.1l-1.7 1M175.2 124.6l-7.1 4.1M179 130.1a2.26 2.26 0 0 1 2.6 1.7 1.83 1.83 0 0 1-.3 2.5 2.98 2.98 0 0 1-2.6-3.9zM184.3 130.9l4.3-2.5 1.8 1.1 2 3.3v9.9l-4.1 2.3-4-7zM184.3 121.6l-7.2 4.1M192.4 124.7l-3.8 2.2M192.4 133.4l-8.1 4.6"/>
<path d="M193.7 133.6l1.9-1.1 1.9 1 4.3 7.5v7.1l-4.1 2.4-4-7zM193.7 127.6l1.9 3.3M198.7 133.5l4-2.4 6.2 3.6 4.1 7-4.1 2.3-6.2-3.5zM200.8 139.4l-7.1 4.1M201.8 122.9l-8.1 4.7M201.8 127.3l-6.2 3.6M202.1 120.7l.6 1.1M203.3 121.4l-.6 .4M204.6 126.2a2.26 2.26 0 0 1 2.6 1.8 1.83 1.83 0 0 1-.3 2.4 2.98 2.98 0 0 1-2.6-3.9zM205.1 122.4v-7.7l6.5 3.7 2.1 1.5v4.5a2.36 2.36 0 0 0-2.4 .4 2.36 2.36 0 0 0-.8 2.3 8.1 8.1 0 0 0 5.5 7.5 2.15 2.15 0 0 0 2.5-1.9l5.8 3.3a23.9 23.9 0 0 1 1 6.5v38.6l-4.1-2.4M209.9 134.1l4.3 7.5M209.9 136.3l-7.2 4.2"/>
<path d="M210.5 126.6l-.6 .4v7.1M212.7 132.5l-2.8 1.6M212.9 127a2.39 2.39 0 0 1 3.1 1.5 2.61 2.61 0 0 1 0 3.6 2.85 2.85 0 0 1-3.1-2.1 2.82 2.82 0 0 1 0-3zM213.7 123.3l-2 1.2M215.3 125.3a9.4 9.4 0 0 1 3.2 5.5M215.3 125.3v-4a33.1 33.1 0 0 1 8.3 12.4l-5.1-2.9M216.8 134.6v27.9l-7 4-11.3-6.5M217.4 134.4l2-1.2v30.7M217.7 134.2v30.7M217.8 123.9l-2.5 1.4M221.4 129.1l-2.9 1.7M222 134.7v7.9"/>
<path d="M246.3 132.9l-18.9 10.9M246.3 132.9v51.3l-18.9 10.9M328.1 124.9v3.8l11.7 6.7M328.1 124.9l1.8 1.1M329.9 126v2M334.3 127.7v2.9l-4.4-2.6M334.3 127.7l2.9 1.6M335.2 126.1l2.9 1.7M335.2 126.1l-.9 1.6M335.3 120.8l-7.2 4.1M336.2 122.3l-6.3 3.7M336.2 122.3l8.5 4.9 3.6-2.1 1.4 .9 3.6 6.2 8.4 4.9"/>
<path d="M336.7 121.4l7.5 4.3 3.6-2.1M337.2 132.2l2.6 1.5M337.2 129.3v2.9M337.8 120.7l7.5 4.4M337.8 120.7l-1.1 .7M338 123.4l-8.1 4.6M338.1 127.8l-.9 1.5M339 123.9l-3.8 2.2M339.8 133.7v1.7M341.9 125.6l-3.8 2.2M347.8 123.6l2.3 1.4M347.8 123.6l1.1-.6 2.4 1.3"/>
<path d="M348.3 125.8l1.9 1.1M348.3 125.8l-11.1 6.4M348.3 125.2v.6M348.8 138.9v1.7l24.2 14M348.8 128.6v1.6M348.8 128.6l3.6 2M348.8 128.6l-9 5.1M348.8 130.2l6.7 3.9M348.8 130.2l-9 5.2M350.1 125l3.6 6.2M351.3 124.3l3.6 6.3M351.3 124.3l-1.2 .7"/>
<path d="M351.4 137.5v2.9l-2.6-1.5M351.4 137.5l2.9 1.7M351.5 137.4l-2.7 1.5M352.3 136l2.9 1.6M352.3 136l-.9 1.5M353.9 125.9l2.7-1.5 4.1 2.4 2.7 4.6-2.7 1.6-4.1-2.4zM354.3 139.2v2.9M354.9 130.6l7.5 4.3M354.9 130.6l-1.2 .6M355.2 137.6l-.9 1.6M356.1 133.8l-3.8 2.2M357.8 121.1a1.88 1.88 0 0 1 1.8 2.6 1.7 1.7 0 0 1-2.1-2.1z"/>
<path d="M358.1 121.5a1.2 1.2 0 0 1 1.1 .7 1.2 1.2 0 0 1-.1 1.3 1.31 1.31 0 0 1-1-2zM358.9 135.5l-3.7 2.1M361.3 126.4l2.7 4.7 1.9-1.2M361.3 127.9l-4.7 2.7M361.5 137.2v6.2l4.2 2.4M361.5 137.2l2.2-1.3 3.4 2M361.5 137.2l3.4 1.9M361.5 137.9l-7.2 4.2M365.9 121.6l-.5-.9-1.2-.7-2.9 1.6v4.8M365.9 123.7l-4.6 2.7M366.6 134.5l5 2.9M367.7 133.8l3.9 2.3"/>
<path d="M367.7 133.8l-1.1 .7M369.4 134.1l2.2 1.2M371.3 122.7a1.68 1.68 0 0 0 .3 2.2 1.44 1.44 0 0 1-.1-2.3zM371.6 123l-.1 .1a.99 .99 0 0 0 .1 1.3M371.6 137.5l-.3-.2a2.3 2.3 0 0 0-2.3-.5l-4.7 2.7M371.6 126.6l-2.2-1.2v8.7M371.6 132.8l-2.2 1.3M373 120.4v34.2M95.6 144v4.5a2.24 2.24 0 0 0 2.4 1.8 3.8 3.8 0 0 0 3.9-1.3l.1-5M95.8 149.1a2.06 2.06 0 0 0 2.4 1.9 3 3 0 0 0 3.6-1.7v-.2M95.9 144.7v3.6M96.2 144.1l-.3 .6"/>
<path d="M96.3 145.1v3.6l-.4-.4M96.3 148.2l-.4 .1M96.4 142.7a1.47 1.47 0 0 0-.5 2M96.6 144.5l-.3 .6M96.8 143.9v.5M96.8 143.9l-.6 .2M100.4 142.7a2.98 2.98 0 0 0-3.6 .4v.8M100.4 142.7v1.6M100.8 143.1l.6-.2a1.32 1.32 0 0 1-1.2 2 4.3 4.3 0 0 1-3.6-.4M100.8 143.1l.1 .4a2.47 2.47 0 0 1-3.7 .8l-.6 .2M100.8 143.1v.8M101 142.5l.7 .7a1.39 1.39 0 0 1-.9 2.2 4.9 4.9 0 0 1-4.5-.3"/>
<path d="M101 142.5a3.7 3.7 0 0 0-4.9 .7l.1 .9M101 142.5l-.6 .2M101.3 142.9h.1M139.3 153a2.26 2.26 0 0 1 2.7 1.7 1.84 1.84 0 0 1-.4 2.5 2.98 2.98 0 0 1-2.5-3.9zM139.4 153a1.82 1.82 0 0 1 3 .7 2.05 2.05 0 0 1-.6 3.4M139.6 152.8a1.08 1.08 0 0 1 1.8-.2 3.4 3.4 0 0 1 1.4 4.1l-.8 .2M139.7 153.6a1.96 1.96 0 0 1 1.8 2.7 1.58 1.58 0 0 1-2-1.5l-.1-.5zM140 152.4l3.1-1.8a2.41 2.41 0 0 1 2.8 1.9l.2 .7M143.8 150.5a2.59 2.59 0 0 1 2.3 2.7M144.8 154h.1M146.1 153.2l-2.2 1.3v.7l2.3-1.3M146.2 153.9l-.4 1-3.2 1.9"/>
<path d="M146.3 153.5l-.2 .9M146.3 153.5l-.4-.1-2 1.2M146.3 153.5l-.1 .4M160.1 150.6v5.6l17.5 10.1M160.1 150.6l2.7 1.6M162.8 152.2v3.1M164.6 151.1l-1.8 1.1M164.9 149.1a2.26 2.26 0 0 1 2.7 1.7 1.84 1.84 0 0 1-.4 2.5 2.98 2.98 0 0 1-2.5-3.9zM165 149.1a1.82 1.82 0 0 1 2.9 .7 2.05 2.05 0 0 1-.5 3.4M165.2 148.9a1.08 1.08 0 0 1 1.8-.2 3.4 3.4 0 0 1 1.4 4.1l-.8 .3M165.3 149.7a1.96 1.96 0 0 1 1.8 2.7 1.58 1.58 0 0 1-2-1.5l-.1-.5zM165.6 148.5l3.1-1.8a2.41 2.41 0 0 1 2.8 1.9l.2 .7"/>
<path d="M166.4 153.2l-3.6 2.1M169.4 154.7v4.4l-6.6-3.8M169.4 154.7l4.3 2.5M169.4 146.6a2.59 2.59 0 0 1 2.3 2.7M170.4 150.1h.1M170.7 152.4l4.3 2.5M170.7 152.4l-1.3 2.3M170.9 144.4l-10.8 6.2M171.5 149.5l.4 .1M171.7 149.3l-2.2 1.4M171.8 150l-2.3 1.3-.1-.7M171.8 150l-.4 1-3.2 1.9"/>
<path d="M171.9 149.6l-.2 1M171.9 149.6l-.1 .4M172.2 146.7l-1.2 .7M172.2 146.7l3.8 2.2M172.9 145.2l4 2.4M173.7 157.2v4.4M174.6 144.3l3.9 2.3M174.6 144.3l-1.7 .9M174.9 148.3l-3 1.7M175 154.9l-1.3 2.3M175.9 149.4l-5.2 3M176.4 148a2.44 2.44 0 0 1 3.1 1.6 2.55 2.55 0 0 1-.1 3.5 2.91 2.91 0 0 1-3-2 2.75 2.75 0 0 1 0-3.1z"/>
<path d="M176.5 147.9a2.04 2.04 0 0 1 3.2 .6 3.5 3.5 0 0 1 .8 3.9l-1 .7M176.7 147.8a1.52 1.52 0 0 1 2.6 .1 4.3 4.3 0 0 1 1.4 4.6l-.3 .3-.7 .2M176.8 148.8a1.83 1.83 0 0 1 2.5 1.5 1.44 1.44 0 0 1-.6 2.2 2.76 2.76 0 0 1-1.9-3.7zM177.1 144.4l-4-7 4-2.4 6.2 3.6 4.1 7-2.7 1.5M177.1 144.4l2.7 1.5M178.2 153l-3.2 1.9M178.9 150.6l.5 .2M179.2 150.1l-.6 .3 .5 .6 .3-.2M179.3 150.4l-.5 .3M181.6 152.1l3.3 1.9 5.4-3.1 2.1 1.3 5.4 9.3 12.7 7.3M181.6 147.3l.2 .4M182 147.1l.4 .3"/>
<path d="M182 145l1.2 .4 .6 .5M183.5 145.9a2.17 2.17 0 0 0-2.4-.8l-3.9 2.3M183.5 145.9l-3.1 1.8 .4 .6 3.2-1.8M183.8 145.9l-.2 .3-3 1.7M183.8 145.9h-.3M184 146.5a3.1 3.1 0 0 1 .3 4.1l-4 2.2M184 146.5l.2-.1a3.3 3.3 0 0 1 .6 3.4M184.3 140.2l-7.2 4.2M184.7 150.1l1.2 .7M189.6 148.7l3.5 2M190.4 151.9l-16.7 9.7M190.4 151.9l2.8 1.7"/>
<path d="M190.4 151v.9M191.1 156.1v2.4M191.1 156.1l5.4 3.1M191.1 156.1l-13.5 7.7M191.1 158.5l10.1 5.9M191.1 158.5l-13.5 7.8M193.1 150.7l5.4 9.3M194.8 149.7l-3.5-2-7.1 4.1-1-.6M194.8 149.7l5.4 9.3M194.8 149.7l-1.7 1M198.7 152.1l4-2.3 6.2 3.6 4.1 7-4.1 2.3-6.2-3.6zM200.2 159l11.3 6.6"/>
<path d="M200.2 159l-1.7 1M204.6 144.9a2.26 2.26 0 0 1 2.6 1.7 1.83 1.83 0 0 1-.3 2.4 2.98 2.98 0 0 1-2.6-3.8zM209.9 152.8l4 7 2.9-1.7M209.9 155l-7.2 4.1M214.2 141.6l1.8 1.1 .8-.4M216.8 145.6l-.8-1.3-1.8-1.1-4.3 2.5v7.1M216.8 140.1l-2.6 1.5M216.8 148.8l-6.9 4M222 142.6l3.3 1.9M225.2 140.7l-3.2 1.9M225.3 147.1a1.32 1.32 0 0 0-.8 2.1l.8 1.4M225.3 153.2l-3.3-1.9v13"/>
<path d="M227.4 143.8v51.3M354.3 142.1l11.4 6.6v-3.2a4.8 4.8 0 0 1-1.7-5.8 1.96 1.96 0 0 1 2.7 .3l1.4 1.7 .8 2M365.1 141.1a2.17 2.17 0 0 1 2.5 2.5 .97 .97 0 0 1-.7 1 .97 .97 0 0 1-1.2-.6l-.8-1.3a1.48 1.48 0 0 1 .2-1.6zM365.1 141.1a2.19 2.19 0 0 1 2.5 2.5 .97 .97 0 0 1-.8 1 .97 .97 0 0 1-1.1-.6l-.8-1.4a1.44 1.44 0 0 1 .2-1.5zM365.3 141h-.1M365.4 141.6a1.55 1.55 0 0 1 1.7 2.2 1.01 1.01 0 0 1-1.6-.7l-.3-.8zM366.8 146.1a1.48 1.48 0 0 0 2.1-1.2l2.7 1.6v5.6l-4.8-2.8zM367 142.5l-.4 .2 .3 .4 .3-.1M367.3 144.4l-.1 .1M369.5 145.3l-1.4 .8M371.4 146.6l.2 .1M371.4 146.4v.2"/>
<path d="M371.4 146.6l-4.6 2.7M371.6 142.1l-2.7 1.6M164.9 167.8a2.26 2.26 0 0 1 2.7 1.7 1.84 1.84 0 0 1-.4 2.4 2.98 2.98 0 0 1-2.5-3.8zM165 167.7a1.82 1.82 0 0 1 2.9 .8 2.05 2.05 0 0 1-.5 3.4M165.2 167.6a1.08 1.08 0 0 1 1.8-.2 3.4 3.4 0 0 1 1.4 4l-.8 .3M165.3 168.4a1.96 1.96 0 0 1 1.8 2.7 1.58 1.58 0 0 1-2-1.5l-.1-.5zM165.6 167.2l3.1-1.8a2.41 2.41 0 0 1 2.8 1.8l.2 .8M169.4 165.3a2.59 2.59 0 0 1 2.3 2.7M170.4 168.7l.1 .1M171.7 168l-2.3 1.3 .1 .7 2.3-1.3M171.8 168.7l-.4 1-3.2 1.9M171.9 168.3l-.2 .9"/>
<path d="M171.9 168.3l-.4-.1-2 1.1M171.9 168.3l-.1 .4M173.7 161.6l3.9 2.2M177.6 163.8v2.5M185.1 170.1a2.26 2.26 0 0 1 2.7 1.7 1.84 1.84 0 0 1-.4 2.5 2.98 2.98 0 0 1-2.5-3.9zM185.2 170.1a1.82 1.82 0 0 1 3 .7 2.05 2.05 0 0 1-.6 3.4M185.4 169.9a1.08 1.08 0 0 1 1.8-.2 3.4 3.4 0 0 1 1.4 4.1l-.8 .3M185.5 170.7a1.96 1.96 0 0 1 1.8 2.7 1.57 1.57 0 0 1-2-1.5l-.1-.5zM185.8 169.5l3.1-1.8a2.41 2.41 0 0 1 2.8 1.9l.2 .7M189.6 167.6a2.59 2.59 0 0 1 2.3 2.7M190.6 171.1h.1M191.1 172.4v1.7l36.3 21"/>
<path d="M191.9 170.3l-2.2 1.3v.7l2.3-1.3M192 171l-.4 1-3.2 1.9M192.1 170.6l-.2 1M192.1 170.6l-.4-.1-2 1.2M192.1 170.6l-.1 .4M195 169.5v4.4l-3.3-1.9M195 169.5l4.3 2.5M195.1 169.3l-3 1.7M196.3 167.2l4.3 2.5M196.3 167.2l-1.3 2.3M199.3 176.3l17.1 9.9v-4.7a8.1 8.1 0 0 1-2.9-8.1 2.4 2.4 0 0 1 3.7-.7 9 9 0 0 1 4 6M199.3 172v4.3"/>
<path d="M200.6 169.7l-1.3 2.3M202 163.9l-5.7 3.3M206.3 166.4l-5.7 3.3M210.2 169v9.3l6.2 3.6M210.2 169l3.2-1.9 5.1 2.9M210.2 169l5.1 2.9M210.2 170l-10.9 6.3M215.6 174.9a2.39 2.39 0 0 1 3 1.5 2.61 2.61 0 0 1 0 3.6 2.85 2.85 0 0 1-3-2.1 2.82 2.82 0 0 1 0-3zM217.7 164.9l7.6 4.4M219.4 163.9l5.9 3.4M219.4 163.9l-1.7 1M222 164.3l3.3 1.9"/>
<path d="M225.3 169.4a3.6 3.6 0 0 0-3.9-1l-7 4M225.3 176.3l-4.1 2.4M225.3 162.4l-3.3 1.9M179.1 195.9a2.44 2.44 0 0 1 3.1 1.6 2.55 2.55 0 0 1-.1 3.5 2.91 2.91 0 0 1-3-2 2.75 2.75 0 0 1 0-3.1zM179.2 195.9a2.04 2.04 0 0 1 3.2 .5 3.5 3.5 0 0 1 .8 3.9l-1 .7M179.4 195.7a1.52 1.52 0 0 1 2.6 .1 4.3 4.3 0 0 1 1.4 4.6l-.3 .3-.7 .2M179.4 196.7a1.83 1.83 0 0 1 2.6 1.5 1.44 1.44 0 0 1-.6 2.2 2.76 2.76 0 0 1-2-3.7zM181.9 198l-.6 .4 .5 .5 .3-.2M182 198.3l-.5 .3M184.3 195.2l.2 .4M184.7 192.9l1.2 .4 .6 .5M186.2 193.8a2.17 2.17 0 0 0-2.4-.8l-3.9 2.3"/>
<path d="M186.2 193.8l-3.1 1.8 .4 .6 3.2-1.8M186.5 193.8l-.3 .3-2.9 1.7M186.5 193.8h-.3M186.7 194.4a3.1 3.1 0 0 1 .3 4.1l-4 2.2M186.7 194.4l.2-.1a3.3 3.3 0 0 1 .6 3.4M218 182.4a2.22 2.22 0 0 0 3.2-1.8l4.1 2.4v8.4l-7.3-4.2zM222.1 181.1l-2 1.2M225 183.1l.3 .2M225 182.8v.3M225 183.1l-7 4.1M216.9 214v4.5a2.24 2.24 0 0 0 2.3 1.8 3.8 3.8 0 0 0 3.9-1.3l.1-5M217.1 219.1a2.07 2.07 0 0 0 2.3 1.9 3 3 0 0 0 3.6-1.7v-.2"/>
<path d="M217.1 214.7v3.6M217.5 214.1l-.4 .6M217.5 215.1v3.6l-.4-.4M217.5 218.2l-.4 .1M217.6 212.7a1.47 1.47 0 0 0-.5 2M217.9 214.5l-.4 .6M218 213.9v.5M218 213.9l-.5 .2M221.7 212.7a2.99 2.99 0 0 0-3.7 .4v.8M221.7 212.7v1.6M222 213.1l.2 .4a2.47 2.47 0 0 1-3.8 .8l-.5 .2M222 213.1v.8"/>
<path d="M222.2 212.5a3.7 3.7 0 0 0-4.9 .7l.2 .9M222.2 212.5l.3 .3M222.2 212.5l-.5 .2M222.5 212.8v.1M222.6 212.9a1.32 1.32 0 0 1-1.2 2 4.3 4.3 0 0 1-3.5-.4M222.6 212.9a1.4 1.4 0 0 1 .5 1.4 1.4 1.4 0 0 1-1.1 1.1 4.9 4.9 0 0 1-4.5-.3M222.6 212.9l-.6 .2M9.8 231h198.8v34.1h-198.8zM24 231v34.1M59.6 231v34.1M94.6 231v34.1M127.7 231v34.1"/>
<path d="M195 231v34.1M9.8 250.8h198.8M9.8 257.9h198.8M9.8 243.7h198.8"/>
<circle cx="46.5" cy="51.9" r="3.7"/>
<circle cx="30.7" cy="81.8" r="3.7"/>
<circle cx="252.4" cy="104.2" r="3.7"/>
</g>
<g fill="none" stroke="#c0c0c0" stroke-width=".28">
<path d="M4.8 4.8l5 5M4.8 4.8h422.2M4.8 4.8v269.8M9.8 9.8h412.2M9.8 9.8v259.8M57.5 4.8v5M110.3 4.8v5M163.1 4.8v5M213.4 4.8l2.5 2.5M215.9 7.3v2.5M218.4 4.8l-2.5 2.5M268.7 4.8v5"/>
<path d="M321.5 4.8v5M374.3 4.8v5M422 9.8v210.7M427 4.8l-5 5M427 4.8v269.8h-422.2M4.8 49.7h5M422 49.7h5M4.8 94.7h5M422 94.7h5M4.8 137.1l2.5 2.6M7.3 139.7l-2.5 2.6M7.3 139.7h2.5"/>
<path d="M422 139.7h2.6M424.6 139.7l2.4 2.4M427 137.3l-2.4 2.4M4.8 184.7h5M422 184.7h5M4.8 229.7h5M312 231.5v43.1M427 231.5h-177.8v33.6M427 220.5h-34.8v11M312 240.3h115M312 252.4h115M349.1 252.4v8.9"/>
<path d="M384.9 252.4v8.9M412.6 240.3v12.1M415.2 252.4v8.9M9.8 265.1h302.2M9.8 269.6l-5 5M9.8 269.6h302.2M57.5 269.6v5M110.3 269.6v5M163.1 269.6v5M215.9 272.2l-2.4 2.4M215.9 272.2l2.4 2.4M215.9 269.6v2.6"/>
<path d="M268.7 269.6v5M312 270.2h115M312 261.3h115M341.7 270.2v4.4M370.8 261.3v8.9M379.5 270.2v4.4M401.3 270.2v4.4"/>
</g>
<path d="M93.2 70.4l-34 19.6M98.8 125.8v-3M98.8 143.5v-12.5" fill="none" stroke="#c0c0c0" stroke-width=".28" stroke-dasharray="1.3 .6" stroke-dashoffset=".1"/>
<path d="M87.9 53.6l-28.7 16.5M113.4 72.7l-33.6 19.4M113.4 91.4l-33.6 19.4" fill="none" stroke="#c0c0c0" stroke-width=".28" stroke-dasharray="1.3 .6" stroke-dashoffset=".3"/>
<path d="M85.2 98.3l-29.3 16.9" fill="none" stroke="#c0c0c0" stroke-width=".28" stroke-dasharray="1.3 .6" stroke-dashoffset="-.1"/>
<path d="M139 87.5l-33.8 19.5M160.6 109.3l-33.7 19.4M182.1 112.4l-33.8 19.5M182.1 131l-33.8 19.5M207.7 127.2l-33.7 19.4M207.7 145.8l-33.7 19.5M219.6 176l-28.8 16.6" fill="none" stroke="#c0c0c0" stroke-width=".28" stroke-dasharray="1.3 .6" stroke-dashoffset=".2"/>
<path d="M139 106.2l-33.1 19.1M216.9 128l-29.6 17.2" fill="none" stroke="#c0c0c0" stroke-width=".28" stroke-dasharray="1.3 .6" stroke-dashoffset=".6"/>
<path d="M220 213.5v-20.4" fill="none" stroke="#c0c0c0" stroke-width=".28" stroke-dasharray="1.3 .6"/>
<path d="M53.8 74.6l-.1 .5 .4 .1-.1-.3 .2 .3 .1-.5zM232.9 123.8l.1 .5 .2-.3-.2 .3a.34 .34 0 0 0 .4 0 .34 .34 0 0 0 0-.5 .34 .34 0 0 0-.5 0zM53.1 91.5l-.1 .5h.5l.1-.1-.3-.1 .3 .1-.1-.4z" fill="#000"/>
<text font-size="5.4" x="416.5" y="249.1">B</text>
<g font-size="3.9">
<text x="45.4" y="53.5">2</text>
<text x="29.7" y="83.4">1</text>
<text x="251.4" y="105.9">3</text>
<text x="12.8" y="236.9">ITEM</text>
<text x="28.9" y="238.8">PART NUMBER</text>
<text x="72.1" y="238.8">MFG.</text>
<text x="99.2" y="238.8">DRAWING ID</text>
<text x="149.2" y="238.8">DESCRIPTION</text>
<text x="197.6" y="238.8">QTY.</text>
<text x="13.3" y="240.8">NO.</text>
<text x="15.9" y="248.7">1</text>
<text x="31.8" y="248.7">240-002-BR</text>
<text x="70.2" y="248.7">E-Z LOK</text>
<text x="133.7" y="248.7">Threaded insert - Flush - #2-56</text>
<text x="199.6" y="248.7">11</text>
<text x="15.8" y="255.9">2</text>
<text x="31.8" y="255.9">240-004-BR</text>
<text x="70.2" y="255.9">E-Z LOK</text>
<text x="133.7" y="255.9">Threaded insert - Flush - #4-40</text>
<text x="200.7" y="255.9">6</text>
<text x="15.8" y="262.6">3</text>
<text x="29.6" y="262.6">CLKV3-ML-01</text>
<text x="96.6" y="262.6">CLKV3-DWG-02</text>
<text x="141" y="262.6">Display panel - Frame</text>
<text x="200.7" y="262.6">1</text>
</g>
<g font-size="3.5">
<text x="394.1" y="225.3">Benoit Frigon</text>
<text x="394.1" y="228.8">www.bfrigon.com</text>
<text x="419.3" y="259.7">B</text>
</g>
<g font-size="3.2">
<text x="316.7" y="238.4">ALARM CLOCK V3</text>
<text x="316.7" y="247.3">ASSY - DISPLAY PANEL</text>
<text x="316.7" y="250.8">ASSEMBLY - STEP 1</text>
<text x="316.7" y="259.7">CLKV3-AS-01</text>
<text x="353.3" y="259.7">CLKV3-DWG-20</text>
<text x="387.6" y="259.7">INCHES</text>
<text x="317" y="268.2">--</text>
</g>
<g font-size="2.8">
<text x="31" y="8.5">1</text>
<text x="85.1" y="8.5">2</text>
<text x="137.3" y="8.5">3</text>
<text x="189.7" y="8.5">4</text>
<text x="242.1" y="8.5">5</text>
<text x="294.4" y="8.5">6</text>
<text x="347.6" y="8.5">7</text>
<text x="400.3" y="8.5">8</text>
<text x="423.8" y="27.2">A</text>
<text x="6.7" y="71.8">B</text>
<text x="423.8" y="72.8">B</text>
<text x="6.4" y="118.6">C</text>
<text x="423.5" y="118.9">C</text>
<text x="6.5" y="162.1">D</text>
<text x="423.4" y="163">D</text>
<text x="6.7" y="207.9">E</text>
<text x="423.7" y="204.9">E</text>
<text x="313.1" y="234.6">PROJECT</text>
<text x="313.3" y="243.2">TITLE</text>
<text x="414.5" y="243.6">REV</text>
<text x="6.7" y="253.8">F</text>
<text x="313.7" y="255.3">PART #</text>
<text x="351" y="255.3">DOCUMENT #</text>
<text x="386.8" y="255.3">UNITS</text>
<text x="416.7" y="255.3">SIZE</text>
<text x="11.4" y="268.4">FILE : clkv3-dwg-20</text>
<text x="313.7" y="264.6">MATERIAL</text>
<text x="372.6" y="264.5">FINISH</text>
<text x="375.5" y="267.9">--</text>
<text x="32.7" y="273.3">1</text>
<text x="85.7" y="273.3">2</text>
<text x="137.6" y="273.3">3</text>
<text x="189.6" y="273.3">4</text>
<text x="243.2" y="273.2">5</text>
<text x="313.7" y="273.3">DATE</text>
<text x="324.5" y="273.3">7/5/2016</text>
<text x="344.1" y="273.1">APVD BY :</text>
<text x="383" y="273.1">SCALE</text>
<text x="393.8" y="273.1">3:2</text>
<text x="404.9" y="273.1">SHEET 2 OF 5</text>
</g>
<text font-size="2.7" x="251.7" y="235.2">NOTES :</text>
<text font-size="2.5" x="6.4" y="27">A</text>
</svg>
